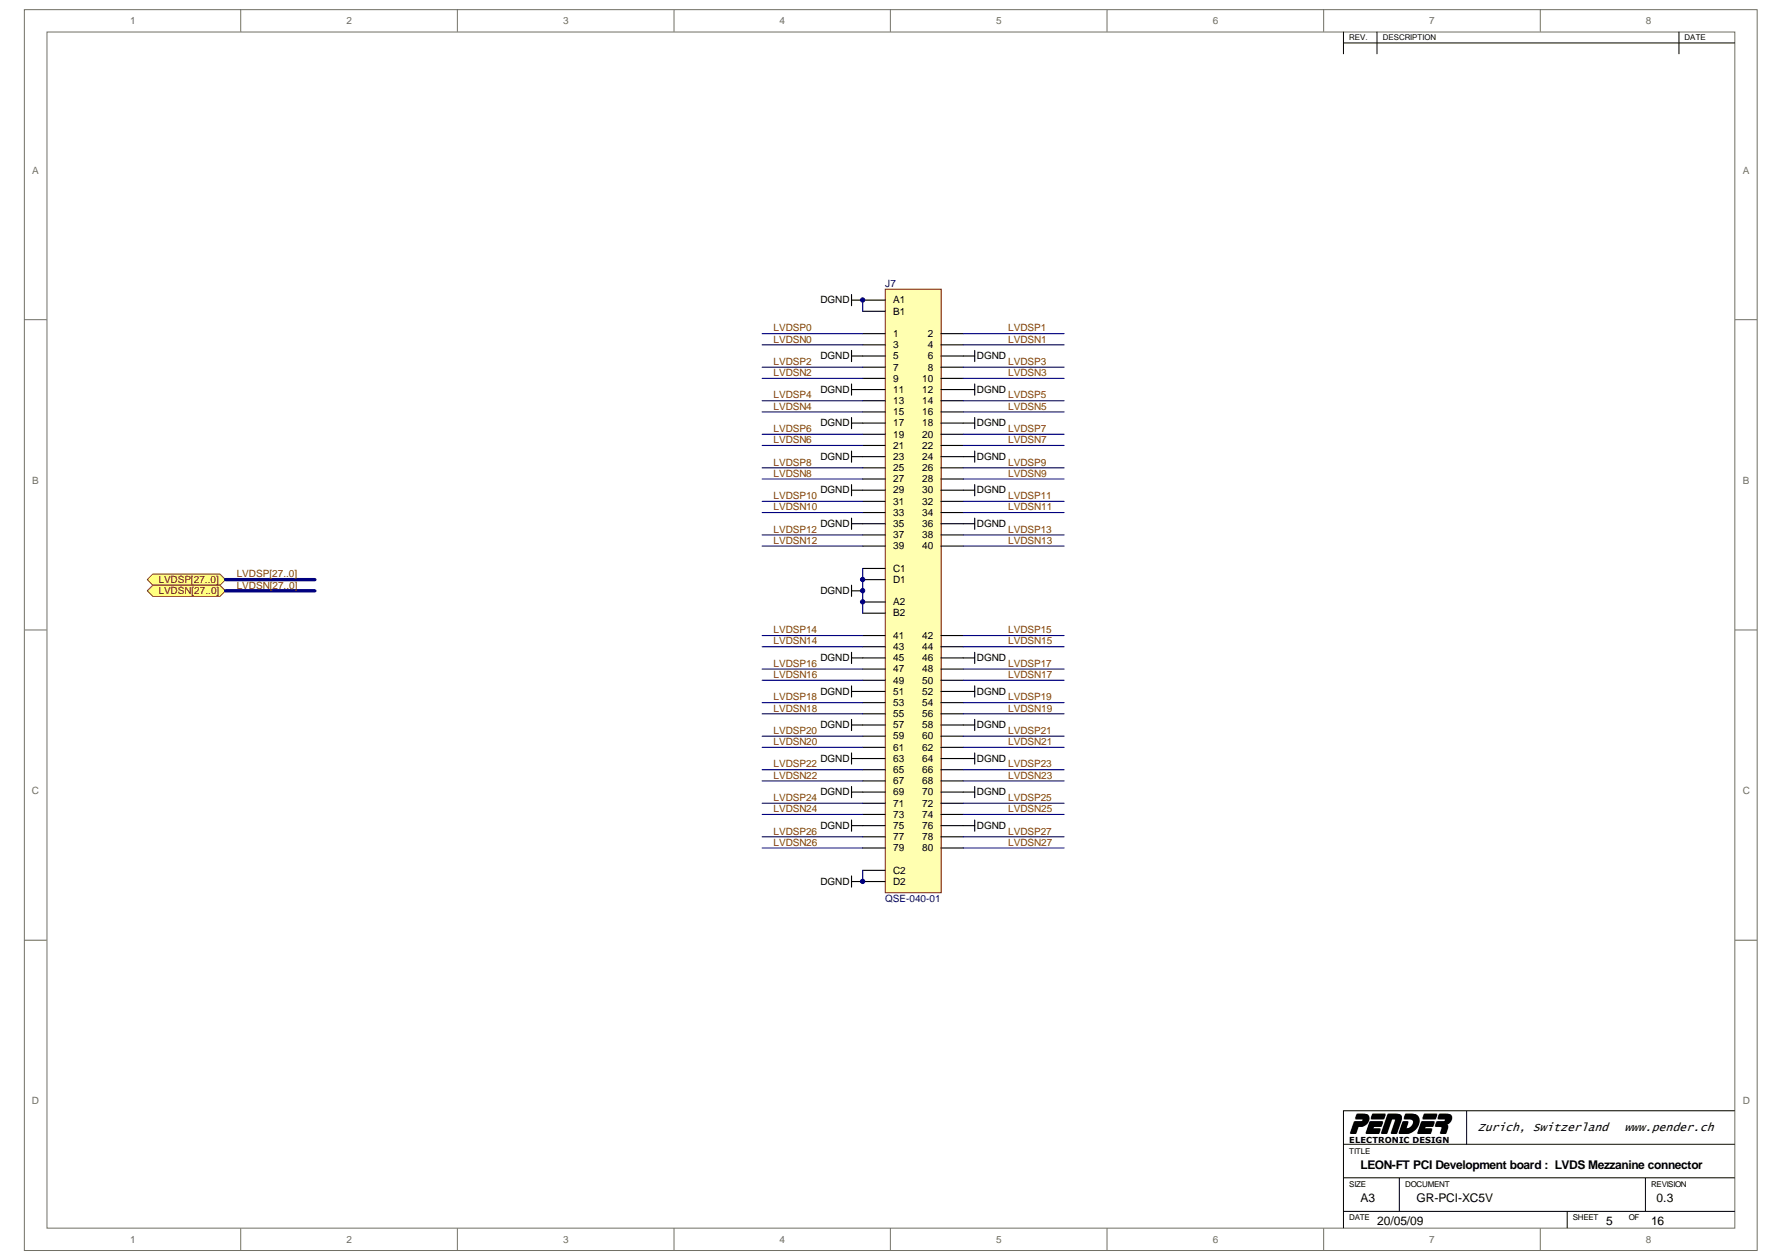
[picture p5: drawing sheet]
<svg xmlns="http://www.w3.org/2000/svg" width="297mm" height="210mm" viewBox="0 0 297 210" stroke-linecap="round" stroke-linejoin="round" font-family="sans-serif">
<path d="M4.1 1.6h288.8v206.7h-288.8z" fill="none" stroke="#706f64" stroke-width=".17"/>
<path d="M7.9 5.4h281.3v199.2h-281.3z" fill="#fff"/>
<g fill="none" stroke="#706f64" stroke-width=".17">
<path d="M7.8 5.3h281.4v199.3h-281.4zM40.1 1.6v3.7M76.2 1.6v3.7M112.3 1.6v3.7M148.4 1.6v3.7M184.5 1.6v3.7M220.6 1.6v3.7M256.7 1.6v3.7M4.1 53.3h3.7M289.2 53.3h3.7M4.1 104.9h3.7M289.2 104.9h3.7"/>
<path d="M4.1 156.6h3.7M289.2 156.6h3.7M40.1 204.6v3.7M76.2 204.6v3.7M112.3 204.6v3.7M148.4 204.6v3.7M184.5 204.6v3.7M220.6 204.6v3.7M256.7 204.6v3.7"/>
</g>
<path d="M223.9 7.2h65.3M223.9 5.3v3.7M229.5 5.3v3.7M279.9 5.3v3.7M223.9 196.2h65.3M233.3 196.2v5.6M244.5 185v5.6M274.3 196.2v5.6M289.2 190.6h-65.3v14M289.2 185h-65.3v5.6M223.9 201.8h65.3M261.2 201.8v2.8" fill="none" stroke="#000" stroke-width=".17"/>
<path d="M147.6 48.2h9.3v100.5h-9.3z" fill="#ffffb0"/>
<path d="M147.6 48.2h9.3v100.5h-9.3z" fill="none" stroke="#800000" stroke-width=".17"/>
<g fill="none" stroke="#000" stroke-width=".19">
<path d="M143.8 55.6h3.7M143.8 57.4h3.7M143.8 59.3h3.7M143.8 50h3.7M143.8 51.9h3.7M156.8 55.6h3.8M156.8 57.4h3.8M156.8 59.3h3.8M143.8 61.2h3.7M143.8 63h3.7M143.8 64.9h3.7M143.8 66.8h3.7"/>
<path d="M143.8 68.6h3.7M143.8 70.5h3.7M143.8 72.3h3.7M143.8 74.2h3.7M143.8 76.1h3.7M143.8 77.9h3.7M143.8 79.8h3.7M156.8 61.2h3.8M156.8 63h3.8M156.8 64.9h3.8M156.8 66.8h3.8M156.8 68.6h3.8"/>
<path d="M156.8 70.5h3.8M156.8 72.3h3.8M156.8 74.2h3.8M156.8 76.1h3.8M156.8 77.9h3.8M156.8 79.8h3.8M143.8 81.7h3.7M143.8 83.5h3.7M143.8 85.4h3.7M143.8 87.2h3.7M143.8 89.1h3.7M143.8 91h3.7"/>
<path d="M143.8 94.7h3.7M143.8 96.6h3.7M156.8 81.7h3.8M156.8 83.5h3.8M156.8 85.4h3.8M156.8 87.2h3.8M156.8 89.1h3.8M156.8 91h3.8M143.8 105.9h3.7M143.8 107.7h3.7M143.8 109.6h3.7M143.8 111.5h3.7"/>
<path d="M143.8 113.3h3.7M143.8 115.2h3.7M143.8 117.1h3.7M143.8 118.9h3.7M143.8 100.3h3.7M143.8 102.2h3.7M156.8 105.9h3.8M156.8 107.7h3.8M156.8 109.6h3.8M156.8 111.5h3.8M156.8 113.3h3.8M156.8 115.2h3.8"/>
<path d="M156.8 117.1h3.8M156.8 118.9h3.8M143.8 120.8h3.7M143.8 122.6h3.7M143.8 124.5h3.7M143.8 126.4h3.7M143.8 128.2h3.7M143.8 130.1h3.7M143.8 132h3.7M143.8 133.8h3.7M143.8 135.7h3.7M143.8 137.5h3.7"/>
<path d="M143.8 139.4h3.7M156.8 120.8h3.8M156.8 122.6h3.8M156.8 124.5h3.8M156.8 126.4h3.8M156.8 128.2h3.8M156.8 130.1h3.8M156.8 132h3.8M156.8 133.8h3.8M156.8 135.7h3.8M156.8 137.5h3.8M156.8 139.4h3.8"/>
<path d="M143.8 141.3h3.7M143.8 145h3.7M143.8 146.9h3.7M156.8 141.3h3.8"/>
</g>
<path d="M24.6 96.6l.9-1h11.2l.9 1-.9 .9h-11.2z" fill-rule="evenodd" fill="#ffff80"/>
<path d="M24.6 96.6l.9-1h11.2l.9 1-.9 .9h-11.2z" fill="none" stroke="#804000" stroke-width=".17"/>
<path d="M37.6 96.6h14.9" fill="none" stroke="#000080" stroke-width=".56"/>
<path d="M25.5 97.5h11.2l.9 .9-.9 1h-11.2l-.9-1z" fill-rule="evenodd" fill="#ffff80"/>
<path d="M25.5 97.5h11.2l.9 .9-.9 1h-11.2l-.9-1z" fill="none" stroke="#804000" stroke-width=".17"/>
<path d="M37.6 98.4h14.9" fill="none" stroke="#000080" stroke-width=".56"/>
<g fill="none" stroke="#000" stroke-width=".19">
<path d="M141.9 49.1v1.8M141.9 58.4v1.8M141.9 59.3h1.9M141.9 50h1.9M160.6 59.3h1.9M162.5 58.4v1.8M141.9 64v1.8M141.9 69.6v1.8M141.9 75.1v1.9M141.9 64.9h1.9M141.9 70.5h1.9M141.9 76.1h1.9"/>
<path d="M160.6 64.9h1.9M160.6 70.5h1.9M160.6 76.1h1.9M162.5 64v1.8M162.5 69.6v1.8M162.5 75.1v1.9M141.9 80.7v1.9M141.9 86.3v1.9M141.9 97.5v1.9M141.9 81.7h1.9M141.9 87.2h1.9M141.9 98.4h1.9"/>
<path d="M160.6 81.7h1.9M160.6 87.2h1.9M162.5 80.7v1.9M162.5 86.3v1.9M141.9 108.7v1.8M141.9 114.3v1.8M141.9 119.8v1.9M141.9 109.6h1.9M141.9 115.2h1.9M160.6 109.6h1.9M160.6 115.2h1.9M162.5 108.7v1.8"/>
<path d="M162.5 114.3v1.8M162.5 119.8v1.9M141.9 125.4v1.9M141.9 131v1.9M141.9 136.6v1.9M141.9 120.8h1.9M141.9 126.4h1.9M141.9 132h1.9M141.9 137.5h1.9M160.6 120.8h1.9M160.6 126.4h1.9M160.6 132h1.9"/>
<path d="M160.6 137.5h1.9M162.5 125.4v1.9M162.5 131v1.9M162.5 136.6v1.9M141.9 145.9v1.9M141.9 146.9h1.9"/>
</g>
<g fill="none" stroke="#000080" stroke-width=".19">
<path d="M127 55.6h16.8M127 57.4h16.8M143.8 50v1.9M160.6 55.6h16.8M160.6 57.4h16.8M127 61.2h16.8M127 63h16.8M127 66.8h16.8M127 68.6h16.8M127 72.3h16.8M127 74.2h16.8M127 77.9h16.8"/>
<path d="M127 79.8h16.8M160.6 61.2h16.8M160.6 63h16.8M160.6 66.8h16.8M160.6 68.6h16.8M160.6 72.3h16.8M160.6 74.2h16.8M160.6 77.9h16.8M160.6 79.8h16.8M127 83.5h16.8M127 85.4h16.8M127 89.1h16.8"/>
<path d="M127 91h16.8M143.8 94.7v7.5M160.6 83.5h16.8M160.6 85.4h16.8M160.6 89.1h16.8M160.6 91h16.8M127 105.9h16.8M127 107.7h16.8M127 111.5h16.8M127 113.3h16.8M127 117.1h16.8M127 118.9h16.8"/>
<path d="M160.6 105.9h16.8M160.6 107.7h16.8M160.6 111.5h16.8M160.6 113.3h16.8M160.6 117.1h16.8M160.6 118.9h16.8M127 122.6h16.8M127 124.5h16.8M127 128.2h16.8M127 130.1h16.8M127 133.8h16.8M127 135.7h16.8"/>
<path d="M127 139.4h16.8M160.6 122.6h16.8M160.6 124.5h16.8M160.6 128.2h16.8M160.6 130.1h16.8M160.6 133.8h16.8M160.6 135.7h16.8M160.6 139.4h16.8M127 141.3h16.8M143.8 145v1.9M160.6 141.3h16.8"/>
</g>
<circle cx="143.8" cy="146.8" r=".36" fill="#000080"/>
<circle cx="143.8" cy="146.8" r=".36" fill="none" stroke="#000080" stroke-width=".17"/>
<circle cx="143.8" cy="100.3" r=".36" fill="#000080"/>
<circle cx="143.8" cy="100.3" r=".36" fill="none" stroke="#000080" stroke-width=".17"/>
<circle cx="143.8" cy="98.4" r=".36" fill="#000080"/>
<circle cx="143.8" cy="98.4" r=".36" fill="none" stroke="#000080" stroke-width=".17"/>
<circle cx="143.8" cy="96.5" r=".36" fill="#000080"/>
<circle cx="143.8" cy="96.5" r=".36" fill="none" stroke="#000080" stroke-width=".17"/>
<circle cx="143.8" cy="50" r=".36" fill="#000080"/>
<circle cx="143.8" cy="50" r=".36" fill="none" stroke="#000080" stroke-width=".17"/>
<text font-size="5" x="225" y="188.8">PENDER</text>
<g font-size="2">
<text x="246.3" y="188.4">Zurich, Switzerland</text>
<text x="270.8" y="188.4">www.pender.ch</text>
<text x="226.8" y="194.8">LEON-FT PCI Development board : LVDS Mezzanine connector</text>
<text x="226.8" y="200.3">A3</text>
<text x="236.1" y="200.3">GR-PCI-XC5V</text>
<text x="276.1" y="200.3">0.3</text>
<text x="229.6" y="204">20/05/09</text>
<text x="267.8" y="204">5</text>
<text x="275.2" y="204">16</text>
</g>
<g font-size="1.7" fill="#706f64">
<text x="21.7" y="4">1</text>
<text x="57.7" y="4">2</text>
<text x="93.8" y="4">3</text>
<text x="130" y="4">4</text>
<text x="166.1" y="4">5</text>
<text x="202.1" y="4">6</text>
<text x="238.2" y="4">7</text>
<text x="274.4" y="4">8</text>
<text x="5.4" y="28.9">A</text>
<text x="290.5" y="28.9">A</text>
<text x="5.4" y="80.6">B</text>
<text x="290.5" y="80.6">B</text>
<text x="5.3" y="132.2">C</text>
<text x="290.5" y="132.2">C</text>
<text x="5.3" y="183.9">D</text>
<text x="290.5" y="183.9">D</text>
<text x="21.7" y="207">1</text>
<text x="57.7" y="207">2</text>
<text x="93.8" y="207">3</text>
<text x="130" y="207">4</text>
<text x="166.1" y="207">5</text>
<text x="202.1" y="207">6</text>
<text x="238.2" y="207">7</text>
<text x="274.4" y="207">8</text>
</g>
<g font-size="1.7" fill="#000080">
<text x="147.6" y="47.8">J7</text>
<text x="147.6" y="150.2">QSE-040-01</text>
</g>
<g font-size="1.7">
<text x="136.8" y="50.5">DGND</text>
<text x="148.9" y="50.5">A1</text>
<text x="148.9" y="52.4">B1</text>
<text x="136.8" y="59.9">DGND</text>
<text x="148.9" y="56.1">1</text>
<text x="148.9" y="58">3</text>
<text x="148.9" y="59.9">5</text>
<text x="154.6" y="56.1">2</text>
<text x="154.6" y="58">4</text>
<text x="154.6" y="59.9">6</text>
<text x="162.9" y="59.9">DGND</text>
<text x="136.8" y="65.4">DGND</text>
<text x="148.9" y="61.7">7</text>
<text x="148.9" y="63.6">9</text>
<text x="148.9" y="65.4">11</text>
<text x="153.7" y="63.6">10</text>
<text x="153.7" y="65.4">12</text>
<text x="154.6" y="61.7">8</text>
<text x="162.9" y="65.4">DGND</text>
<text x="136.8" y="71">DGND</text>
<text x="148.9" y="67.3">13</text>
<text x="148.9" y="69.2">15</text>
<text x="148.9" y="71">17</text>
<text x="153.7" y="67.3">14</text>
<text x="153.7" y="69.2">16</text>
<text x="153.7" y="71">18</text>
<text x="162.9" y="71">DGND</text>
<text x="136.8" y="76.6">DGND</text>
<text x="148.9" y="72.9">19</text>
<text x="148.9" y="74.8">21</text>
<text x="148.9" y="76.6">23</text>
<text x="153.7" y="72.9">20</text>
<text x="153.7" y="74.8">22</text>
<text x="153.7" y="76.6">24</text>
<text x="162.9" y="76.6">DGND</text>
<text x="136.8" y="82.2">DGND</text>
<text x="148.9" y="78.5">25</text>
<text x="148.9" y="80.3">27</text>
<text x="148.9" y="82.2">29</text>
<text x="153.7" y="78.5">26</text>
<text x="153.7" y="80.3">28</text>
<text x="153.7" y="82.2">30</text>
<text x="162.9" y="82.2">DGND</text>
<text x="136.8" y="87.8">DGND</text>
<text x="148.9" y="84.1">31</text>
<text x="148.9" y="85.9">33</text>
<text x="148.9" y="87.8">35</text>
<text x="148.9" y="89.7">37</text>
<text x="153.7" y="84.1">32</text>
<text x="153.7" y="85.9">34</text>
<text x="153.7" y="87.8">36</text>
<text x="153.7" y="89.7">38</text>
<text x="162.9" y="87.8">DGND</text>
<text x="148.9" y="91.5">39</text>
<text x="148.9" y="95.2">C1</text>
<text x="153.7" y="91.5">40</text>
<text x="136.8" y="99">DGND</text>
<text x="148.9" y="100.8">A2</text>
<text x="148.9" y="97.1">D1</text>
<text x="148.9" y="106.4">41</text>
<text x="148.9" y="102.7">B2</text>
<text x="153.7" y="106.4">42</text>
<text x="136.8" y="110.2">DGND</text>
<text x="148.9" y="108.3">43</text>
<text x="148.9" y="110.2">45</text>
<text x="148.9" y="112">47</text>
<text x="148.9" y="113.9">49</text>
<text x="153.7" y="108.3">44</text>
<text x="153.7" y="110.2">46</text>
<text x="153.7" y="112">48</text>
<text x="153.7" y="113.9">50</text>
<text x="162.9" y="110.2">DGND</text>
<text x="136.8" y="115.7">DGND</text>
<text x="148.9" y="115.7">51</text>
<text x="148.9" y="117.6">53</text>
<text x="148.9" y="119.5">55</text>
<text x="153.7" y="115.7">52</text>
<text x="153.7" y="117.6">54</text>
<text x="153.7" y="119.5">56</text>
<text x="162.9" y="115.7">DGND</text>
<text x="136.8" y="121.3">DGND</text>
<text x="148.9" y="121.3">57</text>
<text x="148.9" y="123.2">59</text>
<text x="148.9" y="125.1">61</text>
<text x="153.7" y="121.3">58</text>
<text x="153.7" y="123.2">60</text>
<text x="153.7" y="125.1">62</text>
<text x="162.9" y="121.3">DGND</text>
<text x="136.8" y="126.9">DGND</text>
<text x="148.9" y="126.9">63</text>
<text x="148.9" y="128.8">65</text>
<text x="148.9" y="130.6">67</text>
<text x="153.7" y="126.9">64</text>
<text x="153.7" y="128.8">66</text>
<text x="153.7" y="130.6">68</text>
<text x="162.9" y="126.9">DGND</text>
<text x="136.8" y="132.5">DGND</text>
<text x="148.9" y="132.5">69</text>
<text x="148.9" y="134.4">71</text>
<text x="148.9" y="136.2">73</text>
<text x="153.7" y="132.5">70</text>
<text x="153.7" y="134.4">72</text>
<text x="153.7" y="136.2">74</text>
<text x="162.9" y="132.5">DGND</text>
<text x="136.8" y="138.1">DGND</text>
<text x="148.9" y="138.1">75</text>
<text x="148.9" y="140">77</text>
<text x="148.9" y="141.8">79</text>
<text x="153.7" y="138.1">76</text>
<text x="153.7" y="140">78</text>
<text x="153.7" y="141.8">80</text>
<text x="162.9" y="138.1">DGND</text>
<text x="136.8" y="147.4">DGND</text>
<text x="148.9" y="145.5">C2</text>
<text x="148.9" y="147.4">D2</text>
</g>
<g font-size="1.7" fill="#804000">
<text x="128.9" y="55.2">LVDSP0</text>
<text x="128.9" y="57.1">LVDSN0</text>
<text x="168.1" y="55.2">LVDSP1</text>
<text x="168.1" y="57.1">LVDSN1</text>
<text x="128.9" y="60.8">LVDSP2</text>
<text x="128.9" y="62.7">LVDSN2</text>
<text x="168.1" y="60.8">LVDSP3</text>
<text x="168.1" y="62.7">LVDSN3</text>
<text x="128.9" y="66.4">LVDSP4</text>
<text x="128.9" y="72">LVDSP6</text>
<text x="128.9" y="68.2">LVDSN4</text>
<text x="168.1" y="66.4">LVDSP5</text>
<text x="168.1" y="72">LVDSP7</text>
<text x="168.1" y="68.2">LVDSN5</text>
<text x="128.9" y="77.6">LVDSP8</text>
<text x="128.9" y="73.8">LVDSN6</text>
<text x="168.1" y="77.6">LVDSP9</text>
<text x="168.1" y="73.8">LVDSN7</text>
<text x="128.9" y="83.1">LVDSP10</text>
<text x="128.9" y="79.4">LVDSN8</text>
<text x="168.1" y="83.1">LVDSP11</text>
<text x="168.1" y="79.4">LVDSN9</text>
<text x="128.9" y="88.7">LVDSP12</text>
<text x="128.9" y="85">LVDSN10</text>
<text x="168.1" y="88.7">LVDSP13</text>
<text x="168.1" y="85">LVDSN11</text>
<text x="128.9" y="90.6">LVDSN12</text>
<text x="168.1" y="90.6">LVDSN13</text>
<text x="39.5" y="96.2">LVDSP[27..0]</text>
<text x="39.5" y="98">LVDSN[27..0]</text>
<text x="128.9" y="105.5">LVDSP14</text>
<text x="128.9" y="107.4">LVDSN14</text>
<text x="168.1" y="105.5">LVDSP15</text>
<text x="168.1" y="107.4">LVDSN15</text>
<text x="128.9" y="111.1">LVDSP16</text>
<text x="128.9" y="112.9">LVDSN16</text>
<text x="168.1" y="111.1">LVDSP17</text>
<text x="168.1" y="112.9">LVDSN17</text>
<text x="128.9" y="116.7">LVDSP18</text>
<text x="128.9" y="118.5">LVDSN18</text>
<text x="168.1" y="116.7">LVDSP19</text>
<text x="168.1" y="118.5">LVDSN19</text>
<text x="128.9" y="122.3">LVDSP20</text>
<text x="128.9" y="124.1">LVDSN20</text>
<text x="168.1" y="122.3">LVDSP21</text>
<text x="168.1" y="124.1">LVDSN21</text>
<text x="128.9" y="127.8">LVDSP22</text>
<text x="128.9" y="129.7">LVDSN22</text>
<text x="168.1" y="127.8">LVDSP23</text>
<text x="168.1" y="129.7">LVDSN23</text>
<text x="128.9" y="133.4">LVDSP24</text>
<text x="128.9" y="135.3">LVDSN24</text>
<text x="168.1" y="133.4">LVDSP25</text>
<text x="168.1" y="135.3">LVDSN25</text>
<text x="128.9" y="139">LVDSP26</text>
<text x="128.9" y="140.9">LVDSN26</text>
<text x="168.1" y="139">LVDSP27</text>
<text x="168.1" y="140.9">LVDSN27</text>
</g>
<g font-size="1.7" fill="#800000">
<text x="26.4" y="97.1">LVDSP[27..0]</text>
<text x="26.4" y="99">LVDSN[27..0]</text>
</g>
<text font-size="1.4" x="224.9" y="190.3">ELECTRONIC DESIGN</text>
<g font-size="1.3">
<text x="224.9" y="6.7">REV.</text>
<text x="230.5" y="6.7">DESCRIPTION</text>
<text x="280.8" y="6.7">DATE</text>
<text x="224.9" y="192.2">TITLE</text>
<text x="224.9" y="197.8">SIZE</text>
<text x="234.2" y="197.8">DOCUMENT</text>
<text x="275.2" y="197.8">REVISION</text>
<text x="224.9" y="203.2">DATE</text>
<text x="262.2" y="203.2">SHEET</text>
<text x="271.5" y="203.2">OF</text>
</g>
</svg>
